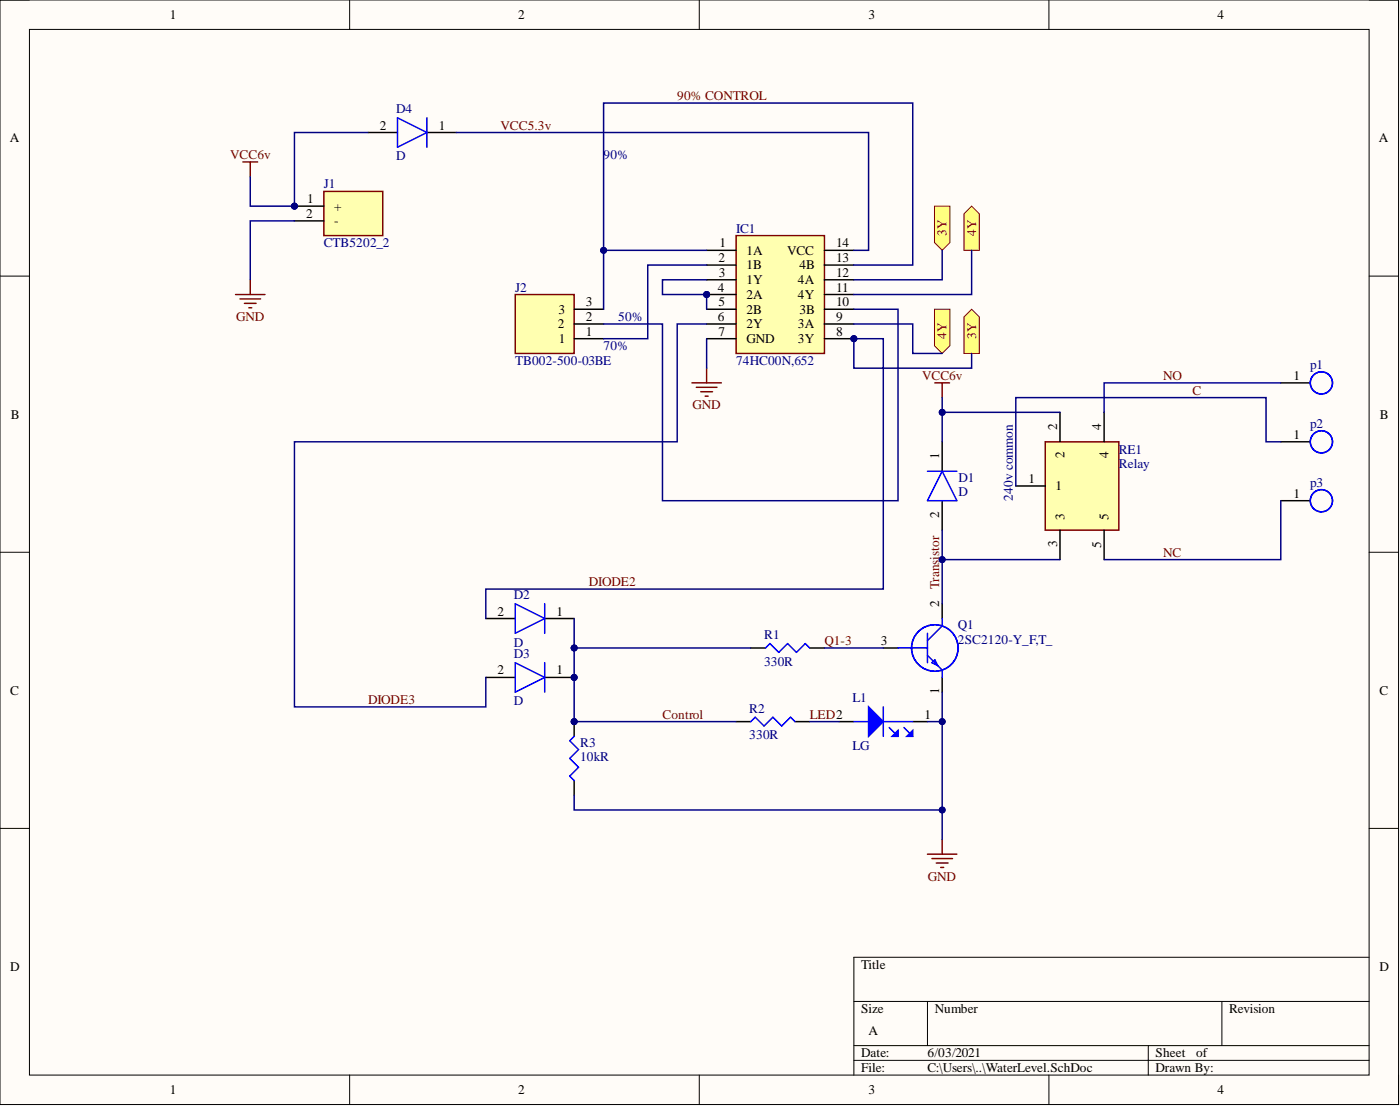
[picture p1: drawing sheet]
<svg xmlns="http://www.w3.org/2000/svg" width="241mm" height="190mm" viewBox="0 0 241 190" stroke-linecap="round" stroke-linejoin="round" font-family="sans-serif">
<path d="M0 0h241.1v190.2h-241.1z" fill-rule="evenodd" fill="#fffcf8"/>
<path d="M0 0h241.1v190.2h-241.1z" fill="none" stroke="#000" stroke-width=".17"/>
<path d="M5.1 5.1h230.9v180.1h-230.9z" fill-rule="evenodd" fill="#fffcf8"/>
<g fill="none" stroke="#000" stroke-width=".17">
<path d="M0 0h5.1M60.3 0v5.1M120.5 0v5.1M180.8 0v5.1M236 0h5.1v5.1M5.1 5.1h230.9v180.1h-230.9zM0 47.6h5.1M236 47.6h5.1M0 95.1h5.1M236 95.1h5.1M0 142.7h5.1M236 142.7h5.1"/>
<path d="M147.2 172.5h88.8M159.9 172.5v7.6M210.6 172.5v7.6M236 164.9h-88.8v20.3M60.3 185.2v5M120.5 185.2v5M147.2 180.1h88.8M147.2 182.6h88.8M180.8 185.2v5M197.9 180.1v5.1M241.1 185.2v5"/>
</g>
<path d="M162.4 76.1v5.1M162.4 86.2v5.1" fill="none" stroke="#000" stroke-width=".25"/>
<path d="M159.9 81.2h5M162.4 81.2l2.5 5h-5z" fill="none" stroke="#00f" stroke-width=".25"/>
<path d="M180.2 76.1h12.6v15.2h-12.6z" fill-rule="evenodd" fill="#ffffb0"/>
<path d="M161.1 65.9h2.6M162.4 65.9v2.6M180.2 76.1h12.6v15.2h-12.6zM159.9 147.1h5M160.6 147.9h3.6M161.4 148.6h2M162.1 149.4h.5M162.4 144.6v2.5" fill="none" stroke="#800000" stroke-width=".25"/>
<path d="M182.7 71v5.1M190.3 71v5.1M175.1 83.7h5.1M182.7 91.3v5.1M190.3 91.3v5.1M129.4 111.6h2.5M139.6 111.6h2.5M152.2 111.6h2.6M162.4 104v2.5M162.4 116.7v2.5" fill="none" stroke="#000" stroke-width=".25"/>
<g fill="none" stroke="#00f" stroke-width=".25">
<path d="M131.9 111.6l.8-.8 1.5 1.6 1.5-1.6 1.6 1.6 1.5-1.6 .8 .8M154.8 111.6h5.1M159.9 109.1v5M159.9 112.9l2.5 2.5v1.3M160.6 114.1l.5-.5 .5 1.1zM162.4 106.5v1.3l-2.5 2.5"/>
<circle cx="161.1" cy="111.6" r="4"/>
</g>
<circle cx="121.8" cy="50.7" r=".51" fill="#000080"/>
<circle cx="121.8" cy="50.7" r=".51" fill="none" stroke="#000080" stroke-width=".17"/>
<circle cx="147.2" cy="58.3" r=".51" fill="#000080"/>
<circle cx="147.2" cy="58.3" r=".51" fill="none" stroke="#000080" stroke-width=".17"/>
<path d="M126.9 40.6h15.2v20.3h-15.2z" fill-rule="evenodd" fill="#ffffb0"/>
<path d="M126.9 40.6h15.2v20.3h-15.2z" fill="none" stroke="#800000" stroke-width=".25"/>
<path d="M121.8 43.1h5.1M121.8 45.7h5.1M121.8 48.2h5.1M121.8 50.7h5.1" fill="none" stroke="#000" stroke-width=".25"/>
<circle cx="121.8" cy="50.7" r=".51" fill="#000080"/>
<circle cx="121.8" cy="50.7" r=".51" fill="none" stroke="#000080" stroke-width=".17"/>
<path d="M121.8 53.3h5.1M121.8 55.8h5.1M121.8 58.3h5.1M142.1 53.3h5.1M142.1 55.8h5.1M142.1 58.3h5.1M142.1 43.1h5.1M142.1 45.7h5.1M142.1 48.2h5.1M142.1 50.7h5.1" fill="none" stroke="#000" stroke-width=".25"/>
<circle cx="147.2" cy="58.3" r=".51" fill="#000080"/>
<circle cx="147.2" cy="58.3" r=".51" fill="none" stroke="#000080" stroke-width=".17"/>
<path d="M161.1 35.5h2.6v6.3l-1.3 1.3-1.3-1.3z" fill-rule="evenodd" fill="#ffff80"/>
<path d="M161.1 35.5h2.6v6.3l-1.3 1.3-1.3-1.3z" fill="none" stroke="#800000" stroke-width=".17"/>
<path d="M167.5 53.3l1.3 1.3v6.3h-2.7v-6.3z" fill-rule="evenodd" fill="#ffff80"/>
<path d="M167.5 53.3l1.3 1.3v6.3h-2.7v-6.3z" fill="none" stroke="#800000" stroke-width=".17"/>
<path d="M167.5 35.5l1.3 1.3v6.3h-2.7v-6.3z" fill-rule="evenodd" fill="#ffff80"/>
<path d="M167.5 35.5l1.3 1.3v6.3h-2.7v-6.3z" fill="none" stroke="#800000" stroke-width=".17"/>
<path d="M161.1 53.3h2.6v6.2l-1.3 1.4-1.3-1.4z" fill-rule="evenodd" fill="#ffff80"/>
<path d="M161.1 53.3h2.6v6.2l-1.3 1.4-1.3-1.4z" fill="none" stroke="#800000" stroke-width=".17"/>
<path d="M83.7 106.5h5.1M93.9 106.5h5.1" fill="none" stroke="#000" stroke-width=".25"/>
<path d="M88.8 104l5.1 2.5-5.1 2.6zM93.9 104v5.1" fill="none" stroke="#00f" stroke-width=".25"/>
<circle cx="99" cy="116.7" r=".51" fill="#000080"/>
<circle cx="99" cy="116.7" r=".51" fill="none" stroke="#000080" stroke-width=".17"/>
<path d="M93.9 116.7h5.1" fill="none" stroke="#000" stroke-width=".25"/>
<circle cx="99" cy="116.7" r=".51" fill="#000080"/>
<circle cx="99" cy="116.7" r=".51" fill="none" stroke="#000080" stroke-width=".17"/>
<path d="M83.7 116.7h5.1" fill="none" stroke="#000" stroke-width=".25"/>
<path d="M88.8 114.1l5.1 2.6-5.1 2.5zM93.9 114.1v5.1" fill="none" stroke="#00f" stroke-width=".25"/>
<circle cx="99" cy="124.3" r=".51" fill="#000080"/>
<circle cx="99" cy="124.3" r=".51" fill="none" stroke="#000080" stroke-width=".17"/>
<path d="M99 124.3v2.5M99 134.4v2.6" fill="none" stroke="#000" stroke-width=".25"/>
<circle cx="99" cy="124.3" r=".51" fill="#000080"/>
<circle cx="99" cy="124.3" r=".51" fill="none" stroke="#000080" stroke-width=".17"/>
<path d="M99 126.8l-.8 .8 1.5 1.5-1.5 1.5 1.5 1.6-1.5 1.5 .8 .7M129.4 124.3l.8-.8 1.5 1.6 1.5-1.6 1.5 1.6 1.6-1.6 .7 .8M147.2 124.3h2.5M152.2 124.3h5.1M152.2 121.8v5M153.3 125.3l1.5 1.5" fill="none" stroke="#00f" stroke-width=".25"/>
<path d="M126.9 124.3h2.5M137 124.3h2.6M144.6 124.3h2.6M157.3 124.3h2.6" fill="none" stroke="#000" stroke-width=".25"/>
<path d="M153.8 126.8l1-1v1z" fill="#00f"/>
<path d="M153.8 126.8l1-1v1zM155.8 125.3l1.5 1.5" fill="none" stroke="#00f" stroke-width=".25"/>
<path d="M156.3 126.8l1-1v1z" fill="#00f"/>
<path d="M156.3 126.8l1-1v1z" fill="none" stroke="#00f" stroke-width=".25"/>
<path d="M149.7 121.8l2.5 2.5-2.5 2.5z" fill="#00f"/>
<path d="M149.7 121.8l2.5 2.5-2.5 2.5z" fill="none" stroke="#00f" stroke-width=".25"/>
<path d="M41.9 27.9h2.5M43.1 27.9v2.5M40.6 50.7h5.1M41.4 51.5h3.5M42.1 52.3h2.1M42.9 53h.5M43.1 48.2v2.5M119.3 65.9h5M120 66.7h3.6M120.8 67.5h2M121.5 68.2h.5M121.8 63.4v2.5" fill="none" stroke="#800000" stroke-width=".25"/>
<path d="M88.8 50.7h10.2v10.2h-10.2z" fill-rule="evenodd" fill="#ffffb0"/>
<path d="M88.8 50.7h10.2v10.2h-10.2z" fill="none" stroke="#800000" stroke-width=".25"/>
<path d="M99 58.3h5M99 55.8h5M99 53.3h5" fill="none" stroke="#000" stroke-width=".25"/>
<circle cx="50.7" cy="35.5" r=".51" fill="#000080"/>
<circle cx="50.7" cy="35.5" r=".51" fill="none" stroke="#000080" stroke-width=".17"/>
<path d="M55.8 33h10.2v7.6h-10.2z" fill-rule="evenodd" fill="#ffffb0"/>
<path d="M55.8 33h10.2v7.6h-10.2z" fill="none" stroke="#800000" stroke-width=".25"/>
<path d="M50.7 35.5h5.1" fill="none" stroke="#000" stroke-width=".25"/>
<circle cx="50.7" cy="35.5" r=".51" fill="#000080"/>
<circle cx="50.7" cy="35.5" r=".51" fill="none" stroke="#000080" stroke-width=".17"/>
<path d="M50.7 38h5.1M63.4 22.8h5.1M73.6 22.8h5.1M220.8 65.9h5M220.8 76.1h5M220.8 86.2h5" fill="none" stroke="#000" stroke-width=".25"/>
<g fill="none" stroke="#00f" stroke-width=".25">
<path d="M68.5 20.3l5.1 2.5-5.1 2.6zM73.6 20.3v5.1"/>
<circle cx="227.7" cy="66" r="1.91"/>
<circle cx="227.7" cy="76.1" r="1.91"/>
<circle cx="227.8" cy="76.1" r="1.91"/>
<circle cx="227.8" cy="66" r="1.91"/>
<circle cx="227.7" cy="86.2" r="1.91"/>
<circle cx="227.8" cy="86.2" r="1.91"/>
</g>
<path d="M162.4 68.5v7.6" fill="none" stroke="#000080" stroke-width=".25"/>
<circle cx="162.4" cy="71" r=".51" fill="#000080"/>
<circle cx="162.4" cy="71" r=".51" fill="none" stroke="#000080" stroke-width=".17"/>
<path d="M50.7 38h-7.6v10.2M63.4 22.8h-12.7v12.7h-7.6v-5.1" fill="none" stroke="#000080" stroke-width=".25"/>
<circle cx="50.7" cy="35.5" r=".51" fill="#000080"/>
<circle cx="50.7" cy="35.5" r=".51" fill="none" stroke="#000080" stroke-width=".17"/>
<path d="M78.7 22.8h71v20.3h-2.5M121.8 55.8h-5.1v20.3h-66v45.7h33v-5.1M167.5 60.9v2.5h-20.3v-5.1h5v43.2h-68.5v5" fill="none" stroke="#000080" stroke-width=".25"/>
<circle cx="147.2" cy="58.3" r=".51" fill="#000080"/>
<circle cx="147.2" cy="58.3" r=".51" fill="none" stroke="#000080" stroke-width=".17"/>
<path d="M99 137v2.5h63.4" fill="none" stroke="#000080" stroke-width=".25"/>
<circle cx="162.4" cy="139.5" r=".51" fill="#000080"/>
<circle cx="162.4" cy="139.5" r=".51" fill="none" stroke="#000080" stroke-width=".17"/>
<path d="M99 111.6v12.7h27.9" fill="none" stroke="#000080" stroke-width=".25"/>
<circle cx="99" cy="111.6" r=".51" fill="#000080"/>
<circle cx="99" cy="111.6" r=".51" fill="none" stroke="#000080" stroke-width=".17"/>
<circle cx="99" cy="116.7" r=".51" fill="#000080"/>
<circle cx="99" cy="116.7" r=".51" fill="none" stroke="#000080" stroke-width=".17"/>
<circle cx="99" cy="124.3" r=".51" fill="#000080"/>
<circle cx="99" cy="124.3" r=".51" fill="none" stroke="#000080" stroke-width=".17"/>
<path d="M99 111.6h30.4" fill="none" stroke="#000080" stroke-width=".25"/>
<circle cx="99" cy="111.6" r=".51" fill="#000080"/>
<circle cx="99" cy="111.6" r=".51" fill="none" stroke="#000080" stroke-width=".17"/>
<path d="M104 43.1h17.8M121.8 45.7h-10.2v12.6h-7.6M147.2 53.3h7.6v32.9h-40.6v-30.4h-10.2" fill="none" stroke="#000080" stroke-width=".25"/>
<circle cx="104" cy="43.1" r=".51" fill="#000080"/>
<circle cx="104" cy="43.1" r=".51" fill="none" stroke="#000080" stroke-width=".17"/>
<path d="M147.2 45.7h10.1v-27.9h-53.3v35.5" fill="none" stroke="#000080" stroke-width=".25"/>
<circle cx="104" cy="43.1" r=".51" fill="#000080"/>
<circle cx="104" cy="43.1" r=".51" fill="none" stroke="#000080" stroke-width=".17"/>
<path d="M121.8 48.2h-7.6v2.5h7.6v2.6" fill="none" stroke="#000080" stroke-width=".25"/>
<circle cx="121.8" cy="50.7" r=".51" fill="#000080"/>
<circle cx="121.8" cy="50.7" r=".51" fill="none" stroke="#000080" stroke-width=".17"/>
<path d="M147.2 55.8h10.1v5.1h5.1M162.4 43.1v5.1h-15.2M167.5 43.1v7.6h-20.3M142.1 111.6h10.1M139.6 124.3h5M159.9 124.3h2.5" fill="none" stroke="#000080" stroke-width=".25"/>
<circle cx="162.4" cy="124.3" r=".51" fill="#000080"/>
<circle cx="162.4" cy="124.3" r=".51" fill="none" stroke="#000080" stroke-width=".17"/>
<path d="M182.7 96.4h-20.3v7.6" fill="none" stroke="#000080" stroke-width=".25"/>
<circle cx="162.4" cy="96.4" r=".51" fill="#000080"/>
<circle cx="162.4" cy="96.4" r=".51" fill="none" stroke="#000080" stroke-width=".17"/>
<path d="M162.4 71h20.3" fill="none" stroke="#000080" stroke-width=".25"/>
<circle cx="162.4" cy="71" r=".51" fill="#000080"/>
<circle cx="162.4" cy="71" r=".51" fill="none" stroke="#000080" stroke-width=".17"/>
<path d="M220.8 76.1h-2.6v-7.6h-43.1v15.2M220.8 65.9h-30.5v5.1M220.8 86.2v10.2h-30.5M99 106.5v5.1" fill="none" stroke="#000080" stroke-width=".25"/>
<circle cx="99" cy="111.6" r=".51" fill="#000080"/>
<circle cx="99" cy="111.6" r=".51" fill="none" stroke="#000080" stroke-width=".17"/>
<path d="M121.8 58.3v5.1M162.4 119.2v25.4" fill="none" stroke="#000080" stroke-width=".25"/>
<circle cx="162.4" cy="124.3" r=".51" fill="#000080"/>
<circle cx="162.4" cy="124.3" r=".51" fill="none" stroke="#000080" stroke-width=".17"/>
<circle cx="162.4" cy="139.5" r=".51" fill="#000080"/>
<circle cx="162.4" cy="139.5" r=".51" fill="none" stroke="#000080" stroke-width=".17"/>
<path d="M162.4 91.3v5.1" fill="none" stroke="#000080" stroke-width=".25"/>
<circle cx="162.4" cy="96.4" r=".51" fill="#000080"/>
<circle cx="162.4" cy="96.4" r=".51" fill="none" stroke="#000080" stroke-width=".17"/>
<g font-size="2.3">
<text x="29.3" y="3.3">1</text>
<text x="89.3" y="3.3">2</text>
<text x="149.7" y="3.3">3</text>
<text x="209.8" y="3.3">4</text>
<text x="65.5" y="22.3">2</text>
<text x="75.6" y="22.3">1</text>
<text x="1.7" y="24.5">A</text>
<text x="237.7" y="24.5">A</text>
<text x="52.9" y="35">1</text>
<text x="52.8" y="37.5">2</text>
<text x="57.6" y="36.3">+</text>
<text x="57.6" y="38.8">-</text>
<text x="123.8" y="45.1">2</text>
<text x="123.9" y="47.7">3</text>
<text x="124" y="42.6">1</text>
<text x="128.6" y="43.9">1A</text>
<text x="128.6" y="46.4">1B</text>
<text x="135.7" y="43.9">VCC</text>
<text x="137.8" y="46.4">4B</text>
<text x="144.1" y="42.6">14</text>
<text x="144.1" y="45.1">13</text>
<text x="144.1" y="47.7">12</text>
<text x="101" y="52.8">3</text>
<text x="123.7" y="50.2">4</text>
<text x="123.8" y="52.8">5</text>
<text x="128.6" y="49">1Y</text>
<text x="128.6" y="51.5">2A</text>
<text x="137.5" y="49">4A</text>
<text x="137.5" y="51.5">4Y</text>
<text x="144.1" y="50.2">11</text>
<text x="144.1" y="52.8">10</text>
<text x="96.2" y="56.6">2</text>
<text x="96.3" y="54">3</text>
<text x="96.3" y="59.1">1</text>
<text x="101" y="57.8">1</text>
<text x="101" y="55.3">2</text>
<text x="123.7" y="55.3">6</text>
<text x="123.8" y="57.8">7</text>
<text x="128.6" y="54">2B</text>
<text x="128.6" y="56.6">2Y</text>
<text x="128.6" y="59.1">GND</text>
<text x="137.5" y="56.6">3A</text>
<text x="137.5" y="59.1">3Y</text>
<text x="137.8" y="54">3B</text>
<text x="144.1" y="55.3">9</text>
<text x="144.1" y="57.8">8</text>
<text x="223" y="65.4">1</text>
<text x="1.9" y="72.1">B</text>
<text x="182.2" y="74.1" transform="rotate(-90 182.2 74.1)">2</text>
<text x="189.8" y="74.1" transform="rotate(-90 189.8 74.1)">4</text>
<text x="223" y="75.6">1</text>
<text x="237.8" y="72.1">B</text>
<text x="161.9" y="79.1" transform="rotate(-90 161.9 79.1)">1</text>
<text x="177.3" y="83.2">1</text>
<text x="183.5" y="78.9" transform="rotate(-90 183.5 78.9)">2</text>
<text x="191.1" y="79" transform="rotate(-90 191.1 79)">4</text>
<text x="161.9" y="89.3" transform="rotate(-90 161.9 89.3)">2</text>
<text x="181.9" y="84.5">1</text>
<text x="183.5" y="89.5" transform="rotate(-90 183.5 89.5)">3</text>
<text x="191.1" y="89.5" transform="rotate(-90 191.1 89.5)">5</text>
<text x="223" y="85.7">1</text>
<text x="182.2" y="94.3" transform="rotate(-90 182.2 94.3)">3</text>
<text x="189.8" y="94.4" transform="rotate(-90 189.8 94.4)">5</text>
<text x="85.8" y="106">2</text>
<text x="95.9" y="106">1</text>
<text x="161.9" y="104.5" transform="rotate(-90 161.9 104.5)">2</text>
<text x="151.8" y="111.1">3</text>
<text x="1.8" y="119.6">C</text>
<text x="85.8" y="116.2">2</text>
<text x="95.9" y="116.2">1</text>
<text x="161.9" y="119.6" transform="rotate(-90 161.9 119.6)">1</text>
<text x="237.8" y="119.6">C</text>
<text x="159.3" y="123.8">1</text>
<text x="1.8" y="167.2">D</text>
<text x="148.4" y="166.9">Title</text>
<text x="237.8" y="167.2">D</text>
<text x="148.4" y="174.5">Size</text>
<text x="149.7" y="178.3">A</text>
<text x="161.1" y="174.5">Number</text>
<text x="211.9" y="174.5">Revision</text>
<text x="148.4" y="182.1">Date:</text>
<text x="148.4" y="184.7">File:</text>
<text x="159.9" y="182.1">6/03/2021</text>
<text x="159.9" y="184.7">C:\Users\..\WaterLevel.SchDoc</text>
<text x="199.2" y="182.1">Sheet</text>
<text x="199.2" y="184.7">Drawn By:</text>
<text x="206.1" y="182.1">of</text>
<text x="29.3" y="188.5">1</text>
<text x="89.3" y="188.5">2</text>
<text x="149.7" y="188.5">3</text>
<text x="209.8" y="188.5">4</text>
</g>
<g font-size="2.3" fill="#800000">
<text x="116.7" y="17.2">90% CONTROL</text>
<text x="86.3" y="22.3">VCC5.3v</text>
<text x="39.7" y="27.4">VCC6v</text>
<text x="163.2" y="40.6" transform="rotate(-90 163.2 40.6)">3Y</text>
<text x="168.2" y="40.6" transform="rotate(-90 168.2 40.6)">4Y</text>
<text x="40.7" y="55.3">GND</text>
<text x="163.2" y="58.3" transform="rotate(-90 163.2 58.3)">4Y</text>
<text x="168.2" y="58.3" transform="rotate(-90 168.2 58.3)">3Y</text>
<text x="158.9" y="65.4">VCC6v</text>
<text x="200.5" y="65.4">NO</text>
<text x="119.3" y="70.5">GND</text>
<text x="205.5" y="68">C</text>
<text x="200.5" y="95.9">NC</text>
<text x="101.5" y="101">DIODE2</text>
<text x="161.9" y="101.5" transform="rotate(-90 161.9 101.5)">Transistor</text>
<text x="142.1" y="111.1">Q1-3</text>
<text x="63.4" y="121.2">DIODE3</text>
<text x="114.2" y="123.8">Control</text>
<text x="139.6" y="123.8">LED2</text>
<text x="159.9" y="151.7">GND</text>
</g>
<g font-size="2.3" fill="#000080">
<text x="68.3" y="19.5">D4</text>
<text x="68.3" y="27.6">D</text>
<text x="104" y="27.4">90%</text>
<text x="55.8" y="32.5">J1</text>
<text x="126.9" y="40.1">IC1</text>
<text x="55.8" y="42.6">CTB5202_2</text>
<text x="88.8" y="50.2">J2</text>
<text x="106.6" y="55.3">50%</text>
<text x="88.8" y="62.9">TB002-500-03BE</text>
<text x="104" y="60.4">70%</text>
<text x="126.9" y="62.9">74HC00N,652</text>
<text x="225.8" y="63.6">p1</text>
<text x="225.8" y="73.7">p2</text>
<text x="165.2" y="82.9">D1</text>
<text x="192.8" y="78.1">RE1</text>
<text x="192.8" y="80.7">Relay</text>
<text x="225.8" y="83.9">p3</text>
<text x="165.2" y="85.5">D</text>
<text x="174.6" y="86.2" transform="rotate(-90 174.6 86.2)">240v common</text>
<text x="88.6" y="103.2">D2</text>
<text x="88.6" y="111.4">D</text>
<text x="88.6" y="113.4">D3</text>
<text x="131.7" y="110.1">R1</text>
<text x="165.1" y="108.3">Q1</text>
<text x="165.1" y="110.8">2SC2120-Y_F,T_</text>
<text x="131.7" y="114.7">330R</text>
<text x="88.6" y="121.5">D</text>
<text x="129.2" y="122.8">R2</text>
<text x="146.9" y="121">L1</text>
<text x="100" y="128.6">R3</text>
<text x="100" y="131.1">10kR</text>
<text x="129.2" y="127.3">330R</text>
<text x="146.9" y="129.1">LG</text>
</g>
</svg>
